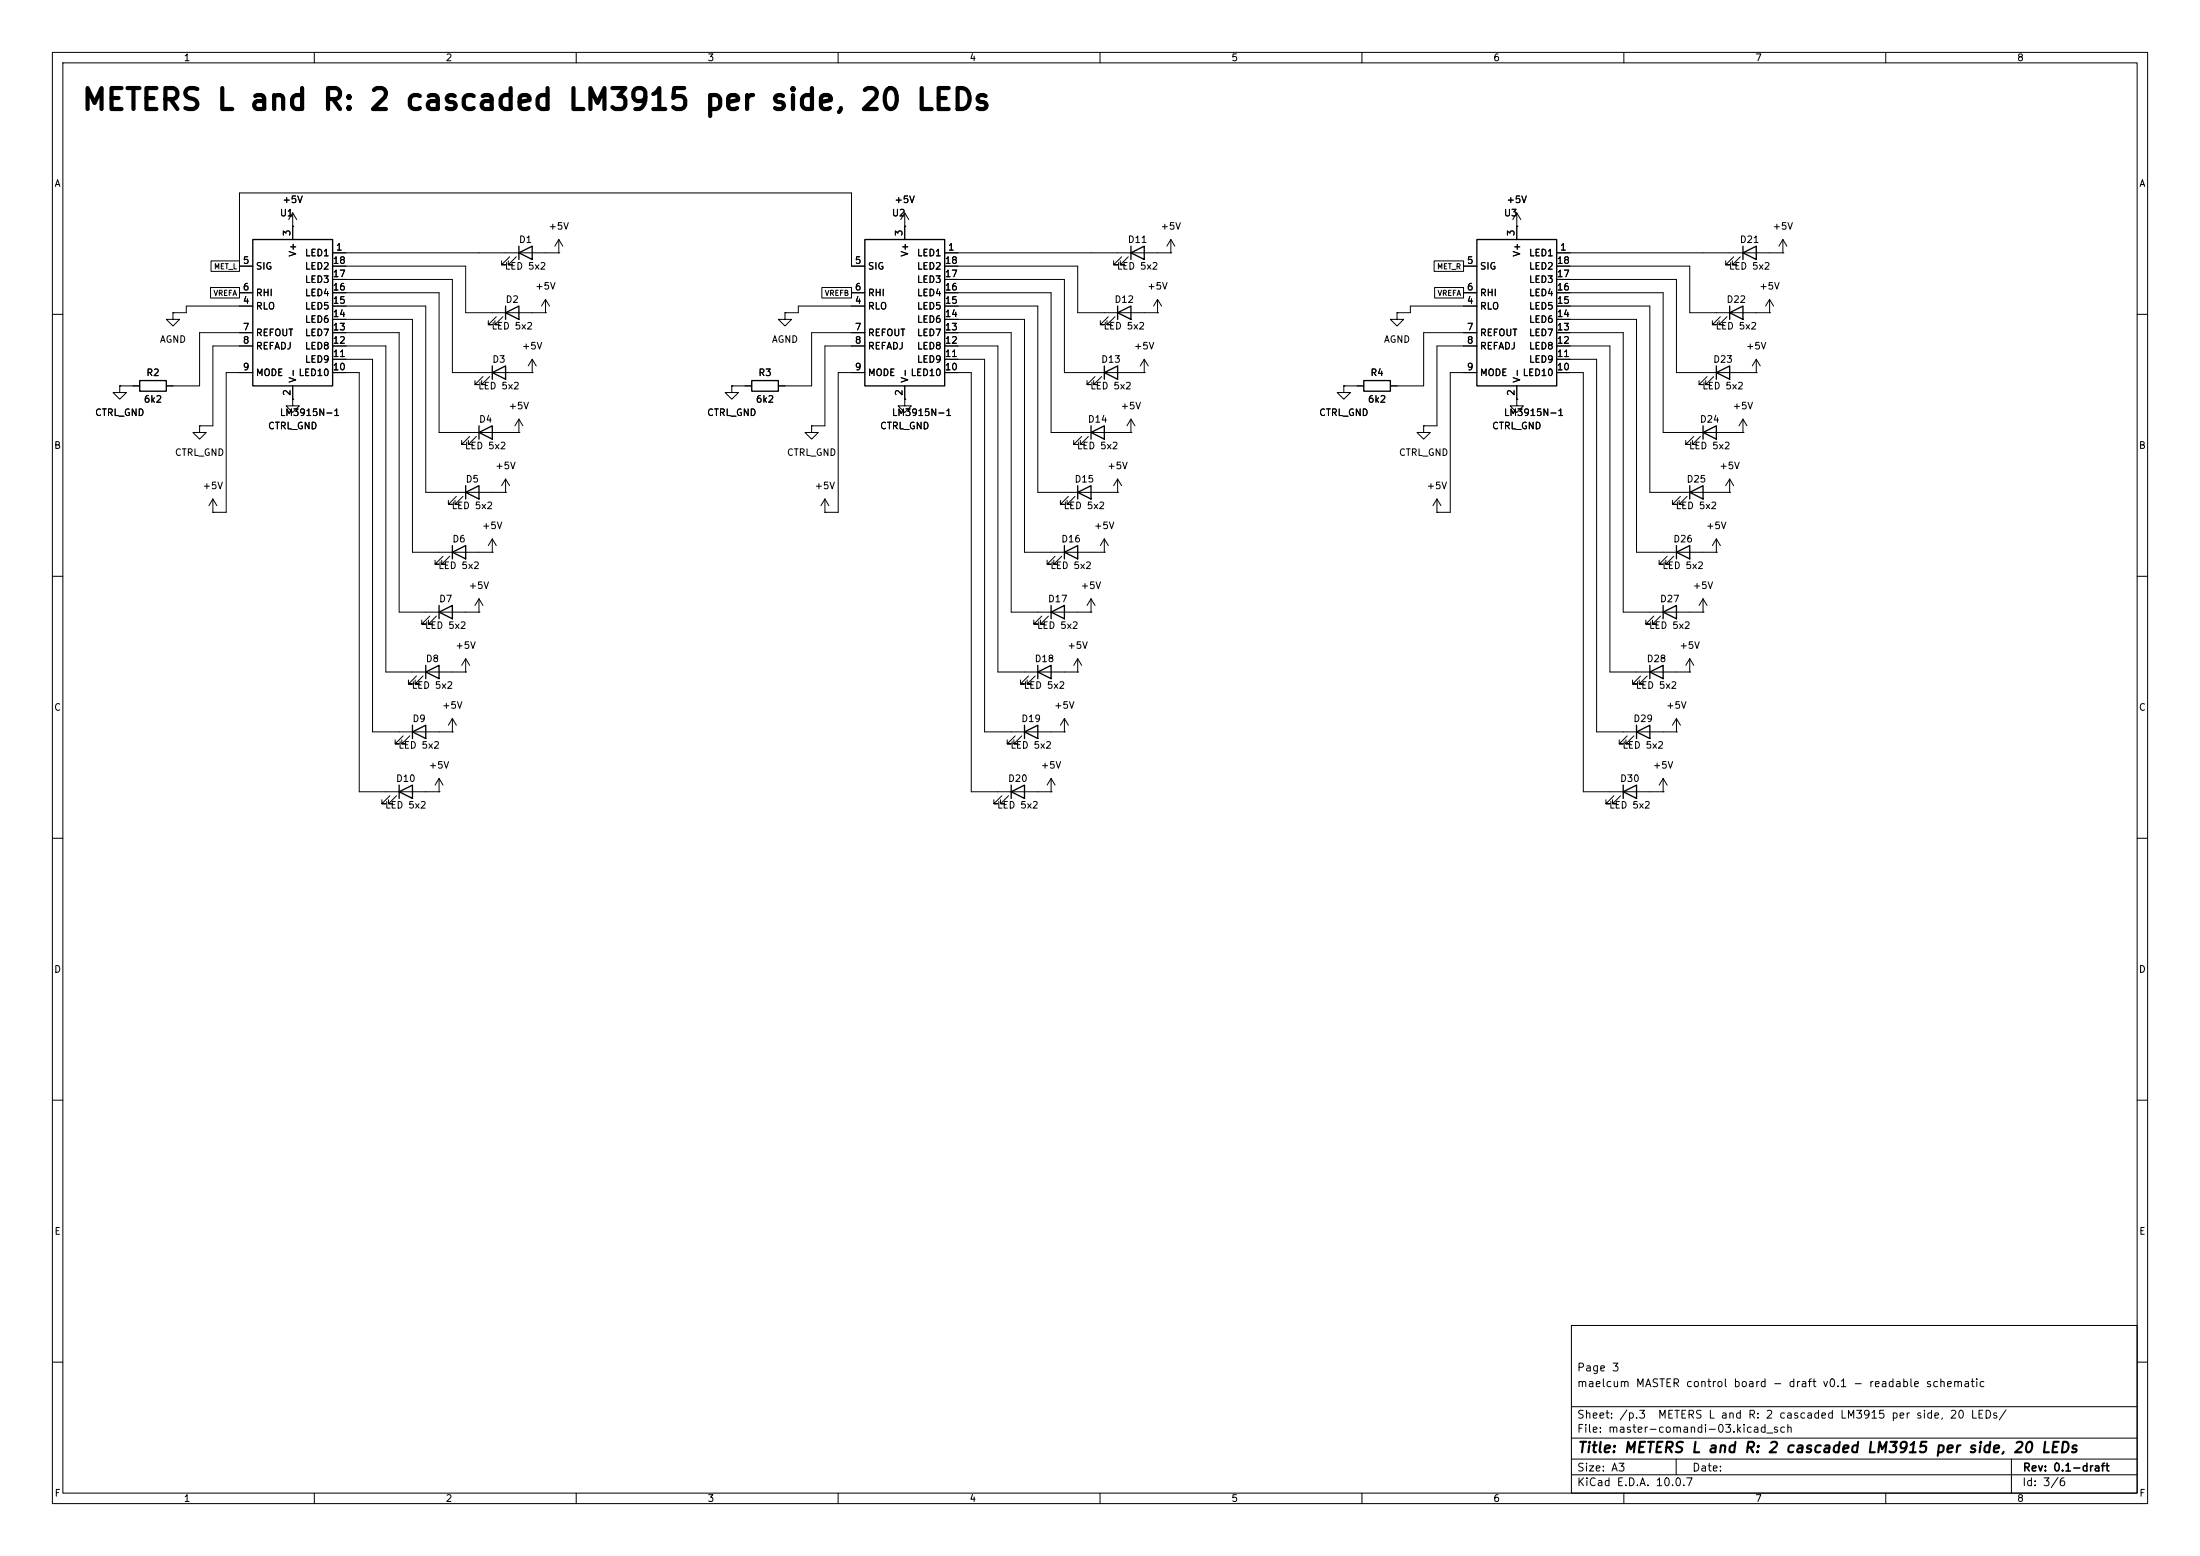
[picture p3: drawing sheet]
<svg xmlns="http://www.w3.org/2000/svg" width="420mm" height="297mm" viewBox="0 0 420 297" stroke-linecap="round" stroke-linejoin="round" font-family="sans-serif">
<g fill="none" stroke="#000" stroke-width=".19">
<path d="M10 10h400v277h-400zM12 12h396v273h-396zM60 10v2M110 10v2M160 10v2M210 10v2M260 10v2M310 10v2M360 10v2M33 59.7v1.3h1.3l-1.3 1.2-1.3-1.2h1.3M33 59.7h.1M40.2 54.9h5.5v2h-5.5z"/>
<path d="M40.3 49.8h5.4v2h-5.4zM45.7 50.8h2.6M45.7 50.8v-14h116.9v14h2.5M45.7 55.9h2.6M48.3 58.4h-12.7v1.3h-2.6M55.9 43.2h.1M55.9 40.6l-.8 1.3M55.9 40.6l.7 1.3M55.9 40.6v5.1M63.5 53.3h22.9v17.8h15.2M63.5 55.9h20.3v26.7h15.3M63.5 50.8h25.4v8.9h15.2"/>
<path d="M63.5 48.3h43.2M63.5 58.4h17.8v35.6h15.2M97.3 49l-1.5 1.5h.7h-.7v-.7M98.6 49l-1.6 1.5h.8h-.8v-.7M104.1 59.7h.1M104.1 57.2l-.7 1.2M104.1 57.2l.8 1.2M104.1 57.2v2.5M106.7 48.3h.1M106.7 45.7l-.8 1.3M106.7 45.7l.7 1.3M106.7 45.7v2.6"/>
<path d="M149.9 59.7v1.3h1.2l-1.2 1.2-1.3-1.2h1.3M149.9 59.7h.1M156.9 54.9h5.7v2h-5.7zM162.6 55.9h2.5M165.1 58.4h-12.7v1.3h-2.5M172.7 43.2h.1M172.7 40.6l-.7 1.3M172.7 40.6l.8 1.3M172.7 40.6v5.1M180.3 53.3h22.9v17.8h15.2M180.3 55.9h20.4v26.7h15.2M180.3 50.8h25.4v8.9h15.3"/>
<path d="M180.3 48.3h43.2M180.3 58.4h17.8v35.6h15.3M214.1 49l-1.5 1.5h.8h-.8v-.7M215.4 49l-1.5 1.5h.7h-.7v-.7M221 59.7h.1M221 57.2l-.8 1.2M221 57.2l.7 1.2M221 57.2v2.5M223.5 48.3h.1M223.5 45.7l-.7 1.3M223.5 45.7l.8 1.3M223.5 45.7v2.6"/>
<path d="M266.7 59.7v1.3h1.3l-1.3 1.2-1.3-1.2h1.3M266.7 59.7h.1M273.8 49.8h5.6v2h-5.6zM273.9 54.9h5.5v2h-5.5zM279.4 50.8h2.5M279.4 55.9h2.5M281.9 58.4h-12.7v1.3h-2.5M289.6 43.2h.1M289.6 40.6l-.8 1.3M289.6 40.6l.7 1.3M289.6 40.6v5.1M297.2 53.3h22.8v17.8h15.3"/>
<path d="M297.2 55.9h20.3v26.7h15.2M297.2 50.8h25.4v8.9h15.2M297.2 48.3h43.2M297.2 58.4h17.8v35.6h15.2M331 49l-1.6 1.5h.8h-.8v-.7M332.2 49l-1.5 1.5h.8h-.8v-.7M337.8 59.7h.1M337.8 57.2l-.7 1.2M337.8 57.2l.8 1.2M337.8 57.2v2.5M340.4 48.3h.1M340.4 45.7l-.8 1.3"/>
<path d="M340.4 45.7l.7 1.3M340.4 45.7v2.6M10 60h2M22.9 73.7v1.2h1.2l-1.2 1.3-1.3-1.3h1.3M22.9 73.7h.1M22.9 73.7h3.8M48.3 71.1h-5.1v26.7h-2.6M48.3 63.5h-10.2v10.2h-6.4M48.3 66h-7.7v15.3h-2.5M55.9 76.2v1.3h1.2l-1.2 1.2-1.3-1.2h1.3M55.9 76.2h.1M55.9 73.7v2.5"/>
<path d="M63.5 66h10.2v62.3h15.2M63.5 71.1h5.1v80h15.2M63.5 63.5h12.7v53.3h15.2M63.5 68.6h7.6v71.1h15.3M63.5 61h15.2v44.4h15.3M92.2 71.9l-1.5 1.5h.7h-.7v-.8M93.5 71.9l-1.6 1.5h.8h-.8v-.8M94.7 60.5l-1.5 1.5h.8h-.8v-.8M96 60.5l-1.5 1.5h.7h-.7v-.8M101.6 71.1h.1M101.6 68.6l-.8 1.3M101.6 68.6l.8 1.3"/>
<path d="M101.6 68.6v2.5M139.7 73.7v1.2h1.3l-1.3 1.3-1.3-1.3h1.3M139.7 73.7h.1M139.7 73.7h3.8M165.1 71.1h-5.1v26.7h-2.5M165.1 63.5h-10.2v10.2h-6.3M165.1 66h-7.6v15.3h-2.6M172.7 76.2v1.3h1.3l-1.3 1.2-1.3-1.2h1.3M172.7 76.2h.1M172.7 73.7v2.5M180.3 66h10.2v62.3h15.2M180.3 71.1h5.1v80h15.3"/>
<path d="M180.3 63.5h12.7v53.3h15.3M180.3 68.6h7.7v71.1h15.2M180.3 61h15.3v44.4h15.2M209 71.9l-1.5 1.5h.8h-.8v-.8M210.3 71.9l-1.5 1.5h.7h-.7v-.8M211.6 60.5l-1.5 1.5h.7h-.7v-.8M212.9 60.5l-1.6 1.5h.8h-.8v-.8M218.4 71.1h.1M218.4 68.6l-.7 1.3M218.4 68.6l.8 1.3M218.4 68.6v2.5M256.5 73.7v1.2h1.3l-1.3 1.3-1.2-1.3h1.2"/>
<path d="M256.5 73.7h.1M256.5 73.7h3.8M281.9 71.1h-5v26.7h-2.6M281.9 63.5h-10.1v10.2h-6.4M281.9 66h-7.6v15.3h-2.5M289.6 76.2v1.3h1.2l-1.2 1.2-1.3-1.2h1.3M289.6 76.2h.1M289.6 73.7v2.5M297.2 66h10.1v62.3h15.3M297.2 71.1h5.1v80h15.2M297.2 63.5h12.7v53.3h15.2M297.2 68.6h7.6v71.1h15.2"/>
<path d="M297.2 61h15.2v44.4h15.3M325.9 71.9l-1.5 1.5h.7h-.7v-.8M327.2 71.9l-1.6 1.5h.8h-.8v-.8M328.4 60.5l-1.5 1.5h.8h-.8v-.8M329.7 60.5l-1.5 1.5h.7h-.7v-.8M335.3 71.1h.1M335.3 68.6l-.8 1.3M335.3 68.6l.7 1.3M335.3 68.6v2.5M408 60h2M38.1 81.3v1.3h1.3l-1.3 1.2-1.3-1.2h1.3M38.1 81.3h.1"/>
<path d="M40.6 97.8h.1M40.6 95.3l-.7 1.2M40.6 95.3l.8 1.2M40.6 95.3v2.5M87.1 94.7l-1.5 1.6h.8h-.8v-.8M88.4 94.7l-1.5 1.6h.7h-.7v-.8M89.7 83.3l-1.6 1.5h.8h-.8v-.7M90.9 83.3l-1.5 1.5h.8h-.8v-.7M96.5 94h.1M96.5 91.4l-.7 1.3M96.5 91.4l.8 1.3M96.5 91.4v2.6"/>
<path d="M99.1 82.6h.1M99.1 80l-.8 1.3M99.1 80l.7 1.3M99.1 80v2.6M154.9 81.3v1.3h1.3l-1.3 1.2-1.2-1.2h1.2M154.9 81.3h.1M157.5 97.8h.1M157.5 95.3l-.8 1.2M157.5 95.3l.7 1.2M157.5 95.3v2.5M204 94.7l-1.6 1.6h.8h-.8v-.8M205.2 94.7l-1.5 1.6h.8h-.8v-.8"/>
<path d="M206.5 83.3l-1.5 1.5h.7h-.7v-.7M207.8 83.3l-1.6 1.5h.8h-.8v-.7M213.4 94h.1M213.4 91.4l-.8 1.3M213.4 91.4l.7 1.3M213.4 91.4v2.6M215.9 82.6h.1M215.9 80l-.8 1.3M215.9 80l.8 1.3M215.9 80v2.6M271.8 81.3v1.3h1.2l-1.2 1.2-1.3-1.2h1.3M271.8 81.3h.1"/>
<path d="M274.3 97.8h.1M274.3 95.3l-.7 1.2M274.3 95.3l.8 1.2M274.3 95.3v2.5M320.8 94.7l-1.5 1.6h.7h-.7v-.8M322.1 94.7l-1.6 1.6h.8h-.8v-.8M323.3 83.3l-1.5 1.5h.8h-.8v-.7M324.6 83.3l-1.5 1.5h.7h-.7v-.7M330.2 94h.1M330.2 91.4l-.8 1.3M330.2 91.4l.8 1.3M330.2 91.4v2.6"/>
<path d="M332.7 82.6h.1M332.7 80l-.7 1.3M332.7 80l.8 1.3M332.7 80v2.6M10 110h2M82 117.6l-1.5 1.5h.8h-.8v-.7M83.3 117.6l-1.5 1.5h.7h-.7v-.7M84.6 106.2l-1.5 1.5h.7h-.7v-.8M85.9 106.2l-1.6 1.5h.8h-.8v-.8M91.4 116.8h.1M91.4 114.3l-.7 1.3M91.4 114.3l.8 1.3"/>
<path d="M91.4 114.3v2.5M94 105.4h.1M94 102.9l-.8 1.2M94 102.9l.7 1.2M94 102.9v2.5M198.9 117.6l-1.5 1.5h.7h-.7v-.7M200.2 117.6l-1.6 1.5h.8h-.8v-.7M201.4 106.2l-1.5 1.5h.8h-.8v-.8M202.7 106.2l-1.5 1.5h.7h-.7v-.8M208.3 116.8h.1M208.3 114.3l-.8 1.3M208.3 114.3l.7 1.3"/>
<path d="M208.3 114.3v2.5M210.8 105.4h.1M210.8 102.9l-.7 1.2M210.8 102.9l.8 1.2M210.8 102.9v2.5M315.7 117.6l-1.5 1.5h.8h-.8v-.7M317 117.6l-1.5 1.5h.7h-.7v-.7M318.3 106.2l-1.6 1.5h.8h-.8v-.8M319.5 106.2l-1.5 1.5h.8h-.8v-.8M325.1 116.8h.1M325.1 114.3l-.7 1.3M325.1 114.3l.8 1.3"/>
<path d="M325.1 114.3v2.5M327.7 105.4h.1M327.7 102.9l-.8 1.2M327.7 102.9l.7 1.2M327.7 102.9v2.5M408 110h2M79.5 129l-1.5 1.6h.7h-.7v-.8M80.8 129l-1.6 1.6h.8h-.8v-.8M86.4 139.7h.1M86.4 137.2l-.8 1.2M86.4 137.2l.7 1.2M86.4 137.2v2.5"/>
<path d="M88.9 128.3h.1M88.9 125.7l-.8 1.3M88.9 125.7l.8 1.3M88.9 125.7v2.6M196.3 129l-1.5 1.6h.8h-.8v-.8M197.6 129l-1.5 1.6h.7h-.7v-.8M203.2 139.7h.1M203.2 137.2l-.8 1.2M203.2 137.2l.8 1.2M203.2 137.2v2.5M205.7 128.3h.1M205.7 125.7l-.7 1.3"/>
<path d="M205.7 125.7l.8 1.3M205.7 125.7v2.6M313.2 129l-1.5 1.6h.7h-.7v-.8M314.5 129l-1.6 1.6h.8h-.8v-.8M320 139.7h.1M320 137.2l-.7 1.2M320 137.2l.8 1.2M320 137.2v2.5M322.6 128.3h.1M322.6 125.7l-.8 1.3M322.6 125.7l.7 1.3M322.6 125.7v2.6"/>
<path d="M10 160h2M74.4 151.9l-1.5 1.5h.8h-.8v-.7M75.7 151.9l-1.5 1.5h.7h-.7v-.7M77 140.5l-1.6 1.5h.8h-.8v-.8M78.2 140.5l-1.5 1.5h.8h-.8v-.8M83.8 151.1h.1M83.8 148.6l-.7 1.3M83.8 148.6l.8 1.3M83.8 148.6v2.5M191.3 151.9l-1.6 1.5h.8h-.8v-.7M192.5 151.9l-1.5 1.5h.8h-.8v-.7M193.8 140.5l-1.5 1.5h.7h-.7v-.8"/>
<path d="M195.1 140.5l-1.6 1.5h.8h-.8v-.8M200.7 151.1h.1M200.7 148.6l-.8 1.3M200.7 148.6l.7 1.3M200.7 148.6v2.5M308.1 151.9l-1.5 1.5h.7h-.7v-.7M309.4 151.9l-1.6 1.5h.8h-.8v-.7M310.6 140.5l-1.5 1.5h.8h-.8v-.8M311.9 140.5l-1.5 1.5h.7h-.7v-.8M317.5 151.1h.1M317.5 148.6l-.8 1.3M317.5 148.6l.8 1.3"/>
<path d="M317.5 148.6v2.5M408 160h2M10 210h2M408 210h2M300 253h108v32h-108zM10 260h2M300 278.5h108M300 274.5h108M300 268.5h108M320 278.5v3M384 278.5v6.5M408 260h2"/>
<path d="M60 285v2M110 285v2M160 285v2M210 285v2M260 285v2M300 281.5h108M310 285v2M360 285v2"/>
</g>
<g fill="none" stroke="#000" stroke-width=".25">
<path d="M48.3 45.7h15.2v28h-15.2zM96.5 59.7l2.6-1.3v2.6zM96.5 58.4v2.6M99.1 48.3l2.5-1.3v2.5zM99.1 47v2.5M165.1 45.7h15.2v28h-15.2zM213.4 59.7l2.5-1.3v2.6zM213.4 58.4v2.6M215.9 48.3l2.5-1.3v2.5zM215.9 47v2.5M281.9 45.7h15.3v28h-15.3zM330.2 59.7l2.5-1.3v2.6z"/>
<path d="M330.2 58.4v2.6M332.7 48.3l2.6-1.3v2.5zM332.7 47v2.5M26.7 72.6h5v2.1h-5zM94 71.1l2.5-1.2v2.5zM94 69.9v2.5M143.5 72.6h5.1v2.1h-5.1zM210.8 71.1l2.6-1.2v2.5zM210.8 69.9v2.5M260.3 72.6h5.1v2.1h-5.1zM327.7 71.1l2.5-1.2v2.5zM327.7 69.9v2.5"/>
<path d="M88.9 94l2.5-1.3v2.6zM88.9 92.7v2.6M91.4 82.6l2.6-1.3v2.5zM91.4 81.3v2.5M205.7 94l2.6-1.3v2.6zM205.7 92.7v2.6M208.3 82.6l2.5-1.3v2.5zM208.3 81.3v2.5M322.6 94l2.5-1.3v2.6zM322.6 92.7v2.6M325.1 82.6l2.6-1.3v2.5zM325.1 81.3v2.5"/>
<path d="M83.8 116.8l2.6-1.2v2.5zM83.8 115.6v2.5M86.4 105.4l2.5-1.3v2.6zM86.4 104.1v2.6M200.7 116.8l2.5-1.2v2.5zM200.7 115.6v2.5M203.2 105.4l2.5-1.3v2.6zM203.2 104.1v2.6M317.5 116.8l2.5-1.2v2.5zM317.5 115.6v2.5M320 105.4l2.6-1.3v2.6zM320 104.1v2.6"/>
<path d="M78.7 139.7l2.6-1.3v2.6zM78.7 138.4v2.6M81.3 128.3l2.5-1.3v2.5zM81.3 127v2.5M195.6 139.7l2.5-1.3v2.6zM195.6 138.4v2.6M198.1 128.3l2.6-1.3v2.5zM198.1 127v2.5M312.4 139.7l2.6-1.3v2.6zM312.4 138.4v2.6M315 128.3l2.5-1.3v2.5zM315 127v2.5"/>
<path d="M76.2 151.1l2.5-1.2v2.5zM76.2 149.9v2.5M193 151.1l2.6-1.2v2.5zM193 149.9v2.5M309.9 151.1l2.5-1.2v2.5zM309.9 149.9v2.5"/>
</g>
<text font-size="4" x="15.4" y="22">METERS L and R: 2 cascaded LM3915 per side, 20 LEDs</text>
<text font-size="2" x="301" y="277.8">Title: METERS L and R: 2 cascaded LM3915 per side, 20 LEDs</text>
<g font-size="1.5">
<text x="300.9" y="262.1">Page 3</text>
<text x="300.9" y="265.1">maelcum MASTER control board - draft v0.1 - readable schematic</text>
<text x="300.9" y="273.8">File: master-comandi-03.kicad_sch</text>
<text x="300.9" y="271.1">Sheet: /p.3</text>
<text x="316.4" y="271.1">METERS L and R: 2 cascaded LM3915 per side, 20 LEDs/</text>
<text x="300.9" y="281.2">Size: A3</text>
<text x="322.9" y="281.2">Date:</text>
<text x="386" y="281.2">Rev: 0.1-draft</text>
<text x="300.9" y="284">KiCad E.D.A. 10.0.7</text>
<text x="385.9" y="284">Id: 3/6</text>
</g>
<g font-size="1.3">
<text x="35" y="12">1</text>
<text x="85" y="12">2</text>
<text x="135" y="12">3</text>
<text x="185" y="12">4</text>
<text x="235" y="12">5</text>
<text x="285" y="12">6</text>
<text x="335" y="12">7</text>
<text x="385" y="12">8</text>
<text x="10.3" y="36">A</text>
<text x="408.3" y="36">A</text>
<text x="53.3" y="41.6">U1</text>
<text x="53.8" y="39.1">+5V</text>
<text x="170.2" y="41.6">U2</text>
<text x="170.7" y="39.1">+5V</text>
<text x="287" y="41.6">U3</text>
<text x="287.5" y="39.1">+5V</text>
<text x="55.7" y="45.2" transform="rotate(-90 55.7 45.2)">3</text>
<text x="99" y="46.7">D1</text>
<text x="104.6" y="44.1">+5V</text>
<text x="172.6" y="45.2" transform="rotate(-90 172.6 45.2)">3</text>
<text x="215.2" y="46.7">D11</text>
<text x="221.5" y="44.1">+5V</text>
<text x="289.4" y="45.2" transform="rotate(-90 289.4 45.2)">3</text>
<text x="332" y="46.7">D21</text>
<text x="338.3" y="44.1">+5V</text>
<text x="46.3" y="50.7">5</text>
<text x="48.7" y="51.8">SIG</text>
<text x="56.8" y="49.1" transform="rotate(-90 56.8 49.1)">V+</text>
<text x="58.1" y="49.2">LED1</text>
<text x="58.1" y="51.8">LED2</text>
<text x="63.4" y="53.2">17</text>
<text x="63.4" y="50.7">18</text>
<text x="64" y="48.1">1</text>
<text x="96.3" y="51.8">LED 5x2</text>
<text x="163.1" y="50.7">5</text>
<text x="165.6" y="51.8">SIG</text>
<text x="173.7" y="49.1" transform="rotate(-90 173.7 49.1)">V+</text>
<text x="174.9" y="49.2">LED1</text>
<text x="174.9" y="51.8">LED2</text>
<text x="180.3" y="53.2">17</text>
<text x="180.3" y="50.7">18</text>
<text x="180.9" y="48.1">1</text>
<text x="213.1" y="51.8">LED 5x2</text>
<text x="279.9" y="50.7">5</text>
<text x="282.4" y="51.8">SIG</text>
<text x="290.5" y="49.1" transform="rotate(-90 290.5 49.1)">V+</text>
<text x="291.8" y="49.2">LED1</text>
<text x="291.8" y="51.8">LED2</text>
<text x="297.1" y="53.2">17</text>
<text x="297.1" y="50.7">18</text>
<text x="297.7" y="48.1">1</text>
<text x="330" y="51.8">LED 5x2</text>
<text x="46.3" y="58.3">4</text>
<text x="46.3" y="55.7">6</text>
<text x="48.7" y="59.4">RLO</text>
<text x="48.7" y="56.8">RHI</text>
<text x="58.1" y="59.4">LED5</text>
<text x="58.1" y="56.8">LED4</text>
<text x="58.1" y="54.3">LED3</text>
<text x="63.4" y="58.3">15</text>
<text x="63.4" y="55.7">16</text>
<text x="96.4" y="58.1">D2</text>
<text x="102.1" y="55.6">+5V</text>
<text x="163.1" y="58.3">4</text>
<text x="163.1" y="55.7">6</text>
<text x="165.6" y="59.4">RLO</text>
<text x="165.6" y="56.8">RHI</text>
<text x="174.9" y="59.4">LED5</text>
<text x="174.9" y="56.8">LED4</text>
<text x="174.9" y="54.3">LED3</text>
<text x="180.3" y="58.3">15</text>
<text x="180.3" y="55.7">16</text>
<text x="212.7" y="58.1">D12</text>
<text x="218.9" y="55.6">+5V</text>
<text x="279.9" y="58.3">4</text>
<text x="279.9" y="55.7">6</text>
<text x="282.4" y="59.4">RLO</text>
<text x="282.4" y="56.8">RHI</text>
<text x="291.8" y="59.4">LED5</text>
<text x="291.8" y="56.8">LED4</text>
<text x="291.8" y="54.3">LED3</text>
<text x="297.1" y="58.3">15</text>
<text x="297.1" y="55.7">16</text>
<text x="329.5" y="58.1">D22</text>
<text x="335.8" y="55.6">+5V</text>
<text x="30.4" y="65.7">AGND</text>
<text x="46.3" y="63.4">7</text>
<text x="46.3" y="65.9">8</text>
<text x="48.7" y="64.5">REFOUT</text>
<text x="58.1" y="64.5">LED7</text>
<text x="58.1" y="61.9">LED6</text>
<text x="63.4" y="65.9">12</text>
<text x="63.4" y="63.4">13</text>
<text x="63.4" y="60.8">14</text>
<text x="93.7" y="63.2">LED 5x2</text>
<text x="147.3" y="65.7">AGND</text>
<text x="163.1" y="63.4">7</text>
<text x="163.1" y="65.9">8</text>
<text x="165.6" y="64.5">REFOUT</text>
<text x="174.9" y="64.5">LED7</text>
<text x="174.9" y="61.9">LED6</text>
<text x="180.3" y="65.9">12</text>
<text x="180.3" y="63.4">13</text>
<text x="180.3" y="60.8">14</text>
<text x="210.6" y="63.2">LED 5x2</text>
<text x="264.1" y="65.7">AGND</text>
<text x="279.9" y="63.4">7</text>
<text x="279.9" y="65.9">8</text>
<text x="282.4" y="64.5">REFOUT</text>
<text x="291.8" y="64.5">LED7</text>
<text x="291.8" y="61.9">LED6</text>
<text x="297.1" y="65.9">12</text>
<text x="297.1" y="63.4">13</text>
<text x="297.1" y="60.8">14</text>
<text x="327.4" y="63.2">LED 5x2</text>
<text x="46.3" y="71">9</text>
<text x="48.7" y="67">REFADJ</text>
<text x="58.1" y="69.5">LED9</text>
<text x="58.1" y="67">LED8</text>
<text x="63.4" y="71">10</text>
<text x="63.4" y="68.4">11</text>
<text x="93.9" y="69.5">D3</text>
<text x="99.5" y="67">+5V</text>
<text x="163.1" y="71">9</text>
<text x="165.6" y="67">REFADJ</text>
<text x="174.9" y="69.5">LED9</text>
<text x="174.9" y="67">LED8</text>
<text x="180.3" y="71">10</text>
<text x="180.3" y="68.4">11</text>
<text x="210.1" y="69.5">D13</text>
<text x="216.4" y="67">+5V</text>
<text x="279.9" y="71">9</text>
<text x="282.4" y="67">REFADJ</text>
<text x="291.8" y="69.5">LED9</text>
<text x="291.8" y="67">LED8</text>
<text x="297.1" y="71">10</text>
<text x="297.1" y="68.4">11</text>
<text x="327" y="69.5">D23</text>
<text x="333.2" y="67">+5V</text>
<text x="27.4" y="77.2">6k2</text>
<text x="27.8" y="72.1">R2</text>
<text x="48.7" y="72.1">MODE</text>
<text x="55.7" y="75.7" transform="rotate(-90 55.7 75.7)">2</text>
<text x="56.8" y="73.2" transform="rotate(-90 56.8 73.2)">V-</text>
<text x="56.9" y="72.1">LED10</text>
<text x="91.2" y="74.6">LED 5x2</text>
<text x="144.2" y="77.2">6k2</text>
<text x="144.7" y="72.1">R3</text>
<text x="165.6" y="72.1">MODE</text>
<text x="172.6" y="75.7" transform="rotate(-90 172.6 75.7)">2</text>
<text x="173.7" y="73.2" transform="rotate(-90 173.7 73.2)">V-</text>
<text x="173.7" y="72.1">LED10</text>
<text x="208" y="74.6">LED 5x2</text>
<text x="261" y="77.2">6k2</text>
<text x="261.5" y="72.1">R4</text>
<text x="282.4" y="72.1">MODE</text>
<text x="289.4" y="75.7" transform="rotate(-90 289.4 75.7)">2</text>
<text x="290.5" y="73.2" transform="rotate(-90 290.5 73.2)">V-</text>
<text x="290.6" y="72.1">LED10</text>
<text x="324.9" y="74.6">LED 5x2</text>
<text x="18" y="79.7">CTRL_GND</text>
<text x="51.1" y="82.2">CTRL_GND</text>
<text x="53.3" y="79.7">LM3915N-1</text>
<text x="91.3" y="81">D4</text>
<text x="97" y="78.4">+5V</text>
<text x="134.9" y="79.7">CTRL_GND</text>
<text x="167.9" y="82.2">CTRL_GND</text>
<text x="170.2" y="79.7">LM3915N-1</text>
<text x="207.6" y="81">D14</text>
<text x="213.8" y="78.4">+5V</text>
<text x="251.7" y="79.7">CTRL_GND</text>
<text x="284.7" y="82.2">CTRL_GND</text>
<text x="287" y="79.7">LM3915N-1</text>
<text x="324.4" y="81">D24</text>
<text x="330.7" y="78.4">+5V</text>
<text x="10.2" y="86">B</text>
<text x="33.3" y="87.3">CTRL_GND</text>
<text x="88.7" y="86.1">LED 5x2</text>
<text x="94.5" y="89.9">+5V</text>
<text x="150.1" y="87.3">CTRL_GND</text>
<text x="205.5" y="86.1">LED 5x2</text>
<text x="211.3" y="89.9">+5V</text>
<text x="267" y="87.3">CTRL_GND</text>
<text x="322.3" y="86.1">LED 5x2</text>
<text x="328.1" y="89.9">+5V</text>
<text x="408.2" y="86">B</text>
<text x="38.6" y="93.7">+5V</text>
<text x="88.8" y="92.4">D5</text>
<text x="155.4" y="93.7">+5V</text>
<text x="205" y="92.4">D15</text>
<text x="272.3" y="93.7">+5V</text>
<text x="321.9" y="92.4">D25</text>
<text x="86.1" y="97.5">LED 5x2</text>
<text x="91.9" y="101.3">+5V</text>
<text x="203" y="97.5">LED 5x2</text>
<text x="208.8" y="101.3">+5V</text>
<text x="319.8" y="97.5">LED 5x2</text>
<text x="325.6" y="101.3">+5V</text>
<text x="86.3" y="103.8">D6</text>
<text x="202.5" y="103.8">D16</text>
<text x="319.3" y="103.8">D26</text>
<text x="83.6" y="108.9">LED 5x2</text>
<text x="89.4" y="112.7">+5V</text>
<text x="200.4" y="108.9">LED 5x2</text>
<text x="206.2" y="112.7">+5V</text>
<text x="317.3" y="108.9">LED 5x2</text>
<text x="323.1" y="112.7">+5V</text>
<text x="83.7" y="115.3">D7</text>
<text x="200" y="115.3">D17</text>
<text x="316.8" y="115.3">D27</text>
<text x="81" y="120.3">LED 5x2</text>
<text x="86.8" y="124.2">+5V</text>
<text x="197.9" y="120.3">LED 5x2</text>
<text x="203.7" y="124.2">+5V</text>
<text x="314.7" y="120.3">LED 5x2</text>
<text x="320.5" y="124.2">+5V</text>
<text x="78.5" y="131.8">LED 5x2</text>
<text x="81.2" y="126.7">D8</text>
<text x="195.3" y="131.8">LED 5x2</text>
<text x="197.4" y="126.7">D18</text>
<text x="312.2" y="131.8">LED 5x2</text>
<text x="314.3" y="126.7">D28</text>
<text x="10.2" y="136">C</text>
<text x="84.3" y="135.6">+5V</text>
<text x="201.1" y="135.6">+5V</text>
<text x="318" y="135.6">+5V</text>
<text x="408.2" y="136">C</text>
<text x="76" y="143.2">LED 5x2</text>
<text x="78.6" y="138.1">D9</text>
<text x="192.8" y="143.2">LED 5x2</text>
<text x="194.9" y="138.1">D19</text>
<text x="309.6" y="143.2">LED 5x2</text>
<text x="311.7" y="138.1">D29</text>
<text x="75.5" y="149.6">D10</text>
<text x="81.8" y="147">+5V</text>
<text x="192.3" y="149.6">D20</text>
<text x="198.6" y="147">+5V</text>
<text x="309.2" y="149.6">D30</text>
<text x="315.4" y="147">+5V</text>
<text x="73.4" y="154.6">LED 5x2</text>
<text x="190.3" y="154.6">LED 5x2</text>
<text x="307.1" y="154.6">LED 5x2</text>
<text x="10.2" y="186">D</text>
<text x="408.2" y="186">D</text>
<text x="10.3" y="236">E</text>
<text x="408.3" y="236">E</text>
<text x="10.3" y="286">F</text>
<text x="35" y="287">1</text>
<text x="85" y="287">2</text>
<text x="135" y="287">3</text>
<text x="185" y="287">4</text>
<text x="235" y="287">5</text>
<text x="285" y="287">6</text>
<text x="335" y="287">7</text>
<text x="385" y="287">8</text>
<text x="408.3" y="286">F</text>
</g>
<g font-size="1">
<text x="40.8" y="51.6">MET_L</text>
<text x="274.3" y="51.6">MET_R</text>
<text x="40.7" y="56.7">VREFA</text>
<text x="157.4" y="56.7">VREFB</text>
<text x="274.3" y="56.7">VREFA</text>
</g>
</svg>
